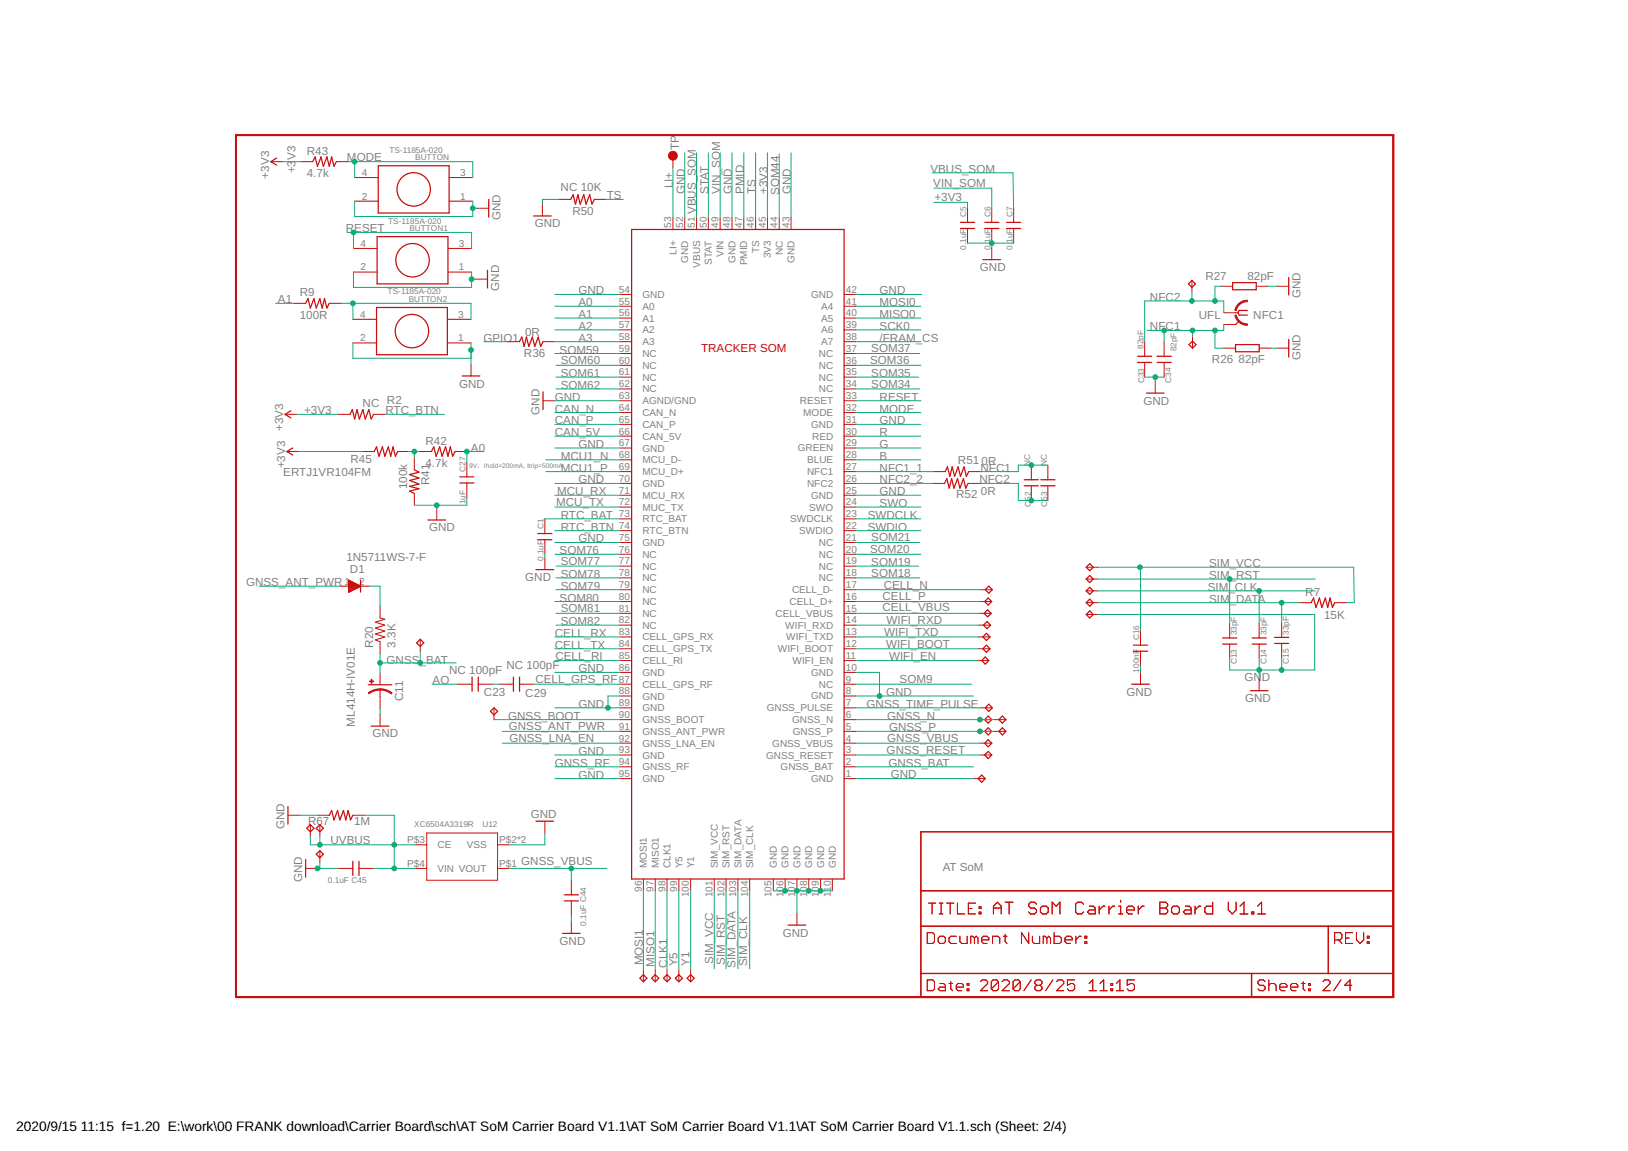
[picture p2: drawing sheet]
<svg xmlns="http://www.w3.org/2000/svg" width="420mm" height="297mm" viewBox="0 0 420 297" stroke-linecap="round" stroke-linejoin="round" font-family="sans-serif">
<path d="M60.9 34.9h298.7v222.4h-298.7z" fill="none" stroke="#c90d0c" stroke-width=".51"/>
<g fill="none" stroke="#c90d0c" stroke-width=".32">
<path d="M71.4 40.8l-1.5 .9 1.5 .9M80.7 41.7l.6-1.2 .6 2.4 .9-2.4 .7 2.4 .9-2.4 .6 2.4 .6-2.4 .6 2.4 .6-1.2M97.6 42.8h18.3v12.2h-18.3zM126.1 51.5v4.5M137.7 55.7h4.6M147.3 51.5l.6-1.3 .6 2.5 .6-2.5 .6 2.5 1-2.5 .6 2.5 .9-2.5 .6 2.5 .6-1.2M163 59.2h54.8v167.6h-54.8zM247.9 57.4h3.6M247.9 59h3.6M254.1 57.4h3.7M254.1 59h3.7M259.8 57.4h3.6"/>
<path d="M259.8 59h3.6M78.9 78.3l.6-1.2 .6 2.4 .9-2.4 .6 2.4 .9-2.4 .6 2.4 .7-2.4 .6 2.4 .6-1.2M97.2 79.4h18.3v12.1h-18.3zM97.3 61.1h18.3v12.2h-18.3zM125.8 69.7v4.6M253.7 67h4.5M306.7 73.3l.9-1 .9 1-.9 .9zM318.1 72.9h6.1v1.9h-6.1zM332.6 71.6v4.5M119.3 97h4.5M134 88.2l.7-1.2 .6 2.4 .6-2.4 .6 2.4 .9-2.4 .6 2.4 .9-2.4 .6 2.4 .6-1.2M293.6 93.5h3.6"/>
<path d="M293.6 91.9h3.6M298.6 93.5h3.7M298.6 91.9h3.7M306.9 88.9l.9-.9 .9 .9-.9 1zM318.9 88.9h6.1v1.9h-6.1zM319.8 82.8l-.9 1M321.9 80.1h-2.1l-.3 .6 .3 .6h2.1M332.6 87.6v4.5M75.1 106l-1.5 .9 1.5 .9M75.5 115.6l-1.5 .9 1.5 .9M90.3 106.9l.6-1.2 .6 2.4 .6-2.4 .7 2.4 .9-2.4 .6 2.4 .9-2.4 .6 2.4 .6-1.2M96.6 116.5l.6-1.2 .6 2.5 .9-2.5 .6 2.5 .9-2.5 .6 2.5 .6-2.5 .6 2.5 .7-1.3"/>
<path d="M111.3 116.5l.7-1.2 .6 2.5 .9-2.5 .6 2.5 .9-2.5 .6 2.5 .6-2.5 .6 2.5 .6-1.3M140.1 101.1v4.6M295.9 101.5h4.5M106.9 121.2l1.2 .7-2.4 .6 2.4 .9-2.4 .6 2.4 .9-2.4 .6 2.4 .6-2.4 .6 1.2 .6M110.4 134.2h4.6M118.7 123.1h3.6M118.7 124.7h3.6M138.8 137.7h3.6M138.8 139.3h3.6M243.8 124.8l.6-1.3 .6 2.5 .6-2.5 .6 2.5 .9-2.5 .6 2.5 .9-2.5 .6 2.5 .7-1.2M243.9 121.7l.6-1.2 .6 2.4 .6-2.4 .7 2.4 .9-2.4 .6 2.4 .9-2.4 .6 2.4 .6-1.2M264.3 125.4h3.7"/>
<path d="M264.3 123.8h3.7M268.6 125.4h3.7M268.6 123.8h3.7M90 149.8v3M90 149.8l3 1.5-3 1.5M90 152.8h.1M90 152.5h.6M90 152.2h1.2M90 151.9h1.7M90 151.7h2.3M90 151.4h2.8M90 151.1h2.8"/>
<path d="M90 150.9h2.2M90 150.6h1.7M90 150.3h1.1M90 150h.6M90 149.8h.1M93 149.8v3M138.3 147h4.6M254.3 152.2l.9-.9 .9 .9-.9 .9zM254.9 157.4l.9 .9-.9 .9-.9-.9zM255 154.3l.9 .9-.9 .9-.9-.9zM280.3 152.5l.9-.9 1 .9-1 .9zM280.3 155.5l.9-.9 1 .9-1 .9z"/>
<path d="M281.2 145.5l1 .9-1 .9-.9-.9zM281.2 148.5l1 .9-1 .9-.9-.9zM281.2 157.7l1 .9-1 .9-.9-.9zM338.4 155.5l.6-1.2 .6 2.5 .9-2.5 .6 2.5 1-2.5 .6 2.5 .6-2.5 .6 2.5 .6-1.3M95 176.7h6.1M107.5 165.9l1-.9 .9 .9-.9 .9zM121.8 174.7v3.7M123.4 174.7v3.7M132.5 174.7v3.7M134.1 174.7v3.7M254.3 169.5l.9 1-.9 .9-.9-.9zM254.6 163.4l.9 1-.9 .9-.9-.9z"/>
<path d="M254.6 166.5l.9 .9-.9 .9-.9-.9zM254.7 160.4l1 .9-1 .9-.9-.9zM292.1 176.6h4.5M292.5 166.5h3.7M292.5 168.1h3.7M315.5 166.2h3.7M315.5 164.6h3.7M322.7 178.2h4.6M323.2 166.2h3.6M323.2 164.6h3.6M329 166.1h3.6M329 164.5h3.6"/>
<path d="M95.8 187.4h4.6M126.6 183.6l.9-.9 .9 .9-.9 .9zM255 190.9l.9 .9-.9 .9-.9-.9zM255 187.8l.9 .9-.9 1-.9-1zM255 184.8l.9 .9-.9 .9-.9-.9zM255 193.9l.9 .9-.9 1-.9-1zM255.2 181.7l.9 1-.9 .9-.9-.9zM258.7 184.8l.9 .9-.9 .9-.9-.9zM258.7 187.8l.9 .9-.9 1-.9-1zM74.3 208.1v4.6M79.2 213.7l.9-.9 .9 .9-.9 1zM81.6 213.7l.9-.9 1 .9-1 1z"/>
<path d="M85 210.4l.6-1.2 .6 2.4 .9-2.4 .6 2.4 .9-2.4 .6 2.4 .7-2.4 .6 2.4 .6-1.2M138.3 211.9h4.6M237.7 214.7h121.9v42.6h-121.9zM253.4 200l.9 .9-.9 1-.9-1zM78.9 221.8v4.6M81.6 220.5l.9-1 1 1-1 .9zM91.1 222.3v3.6M92.6 222.3v3.6M145.6 232.5h3.7M145.6 230.9h3.7M203.4 238.7h4.6M237.7 239h121.9"/>
<path d="M237.7 229.9h121.9M342.8 239v12.2M145.2 240.9h4.5M166.1 251.5l.9 1-.9 .9-1-.9zM169.1 251.5l.9 1-.9 .9-.9-.9zM172.1 251.5l1 1-1 .9-.9-.9zM175.2 251.5l.9 1-.9 .9-.9-.9zM178.2 251.5l1 1-1 .9-.9-.9zM237.7 251.2h121.9M323 251.2v6.1"/>
<circle cx="106.8" cy="48.9" r="4.3"/>
<circle cx="106.5" cy="67.2" r="4.3"/>
<circle cx="106.3" cy="85.4" r="4.3"/>
</g>
<g fill="none" stroke="#c90d0c" stroke-width=".26">
<path d="M69.9 41.7h3M77.7 41.7h3M86.8 41.7h3.1M91.5 51.9h6.1M91.5 45.8h6.1M115.9 51.9h6.1M115.9 45.8h6.1M123.1 53.7h3M140 52.7v3M144.3 51.5h3M153.4 51.5h3M173.7 40.2v3"/>
<path d="M173.7 56.2v3M176.7 56.2v3M179.8 56.2v3M182.8 56.2v3M185.9 56.2v3M188.9 56.2v3M192 56.2v3M195 56.2v3M198.1 56.2v3M201.1 56.2v3M204.2 56.2v3M249.7 53.6v3.8"/>
<path d="M249.7 59v3.7M255.9 53.6v3.8M255.9 59v3.7M261.6 53.6v3.8M261.6 59v3.7M75.8 78.3h3.1M85 78.3h3M91.2 70.2h6.1M91.2 64.1h6.1M115.6 70.2h6.1M115.6 64.1h6.1M122.8 72h3"/>
<path d="M160 79h3M160 76h3M217.8 79h3.1M217.8 76h3.1M255.9 64v3M307.6 72.3v3.1M315.1 73.9h3M324.2 73.9h3.1M329.5 73.9h3.1M91.1 88.5h6.1M91.1 82.4h6.1M115.5 88.5h6.1"/>
<path d="M115.5 82.4h6.1M121.6 94v3M131 88.2h3M140.1 88.2h3.1M160 82.1h3M160 85.1h3M160 88.2h3M160 97.3h3M160 94.3h3M160 91.2h3M217.8 82.1h3.1M217.8 85.1h3.1"/>
<path d="M217.8 88.2h3.1M217.8 97.3h3.1M217.8 94.3h3.1M217.8 91.2h3.1M295.4 88.2v3.7M295.4 93.5v3.8M298.2 98.4v3.1M300.4 88.2v3.7M300.4 93.5v3.8M307.8 86.8v3.1M315.8 80.7h3.7M315.8 83.8h3.1"/>
<path d="M315.8 89.9h3.1M325 89.9h3M329.5 89.9h3.1M73.6 106.9h3M74 116.5h3.1M87.3 106.9h3M93.5 116.5h3.1M96.4 106.9h3.1M102.7 116.5h3M106.9 118.2v3M108.3 116.5h3M117.4 116.5h3.1"/>
<path d="M120.5 119.3v3.8M140.1 103.4h3.1M160 103.4h3M160 118.7h3M160 112.6h3M160 106.5h3M160 109.5h3M160 115.6h3M160 100.4h3M217.8 103.4h3.1M217.8 118.7h3.1M217.8 112.6h3.1"/>
<path d="M217.8 106.5h3.1M217.8 109.5h3.1M217.8 115.6h3.1M217.8 100.4h3.1M106.9 127.3v3.1M112.7 131.1v3.1M120.5 124.7v3.7M140.6 133.9v3.8M140.6 139.3v3.7M160 127.8h3M160 124.8h3M160 140h3"/>
<path d="M160 121.7h3M160 130.9h3M160 133.9h3M160 136.9h3M217.8 127.8h3.1M217.8 124.8h3.1M217.8 140h3.1M217.8 121.7h3.1M217.8 130.9h3.1M217.8 133.9h3.1M217.8 136.9h3.1M240.7 124.8h3.1"/>
<path d="M240.9 121.7h3M249.9 124.8h3M250 121.7h3M266.2 120v3.8M266.2 125.3v3.9M270.4 120v3.8M270.4 125.3v3.9M87.7 151.3h3.1M92.3 151.3h3M98.1 156.4v3.1l1.2 .3-2.4 .8 2.4 .7-2.4 .8 2.4 .8-2.4 .7 2.4 .8-2.4 .7 1.2 .5v3M140.6 144v3M160 155.2h3"/>
<path d="M160 152.2h3M160 158.3h3M160 149.1h3M160 146.1h3M160 143h3M217.8 155.2h3.1M217.8 152.2h3.1M217.8 158.3h3.1M217.8 149.1h3.1M217.8 146.1h3.1M217.8 143h3.1M252.8 158.3h3"/>
<path d="M252.9 155.2h3M253 152.2h3.1M280.3 155.5h3.1M280.3 146.4h3.1M280.3 149.4h3.1M280.3 152.5h3.1M280.3 158.6h3.1M335.3 155.5h3.1M344.5 155.5h3M98.1 173.7v3M98.1 177.9v4.9M108.5 165v3"/>
<path d="M118 176.6h3.9M123.4 176.6h3.8M128.7 176.6h3.8M134.1 176.6h3.8M160 176.6h3M160 164.4h3M160 167.4h3M160 170.5h3M160 179.6h3M160 173.5h3M160 161.3h3M217.8 176.6h3.1"/>
<path d="M217.8 164.4h3.1M217.8 167.4h3.1M217.8 170.5h3.1M217.8 179.6h3.1M217.8 173.5h3.1M217.8 161.3h3.1M252.1 170.5h3.1M252.5 164.4h3M252.5 167.4h3M252.6 161.3h3.1M294.3 162.7v3.8M294.3 168.1v3.7"/>
<path d="M294.3 173.5v3.1M317.4 160.9v3.7M317.4 166.2v3.8M325 160.9v3.7M325 166.2v3.8M325 175.2v3M330.8 160.7v3.8M330.8 166.1v3.8M98.1 184.3v3.1M127.5 182.7v3M160 182.7h3M160 194.8h3"/>
<path d="M160 188.7h3M160 197.9h3M160 185.7h3M160 191.8h3M217.8 182.7h3.1M217.8 194.8h3.1M217.8 188.7h3.1M217.8 197.9h3.1M217.8 185.7h3.1M217.8 191.8h3.1M252.9 194.8h3M252.9 188.7h3"/>
<path d="M252.9 185.7h3M252.9 191.8h3M253 182.7h3.1M256.6 188.7h3M256.6 185.7h3M74.3 210.4h3.1M80.1 212.8v3.1M81.9 210.4h3.1M82.5 212.8v3.1M82.5 219.5v3.1M91.1 210.4h3M107.1 218h3"/>
<path d="M110.1 215h18.3v12.2h-18.3zM128.4 218h3.1M140.6 211.9v3.1M160 200.9h3M217.8 200.9h3.1M251.2 200.9h3.1M78.9 224.1h3M87.3 224.1h3.8M92.6 224.1h3.8M107.1 224.1h3M128.4 224.1h3.1M147.4 227.2v3.7"/>
<path d="M147.4 232.5v3.8M147.4 237.8v3.1M166.1 226.8v3.1M169.1 226.8v3.1M172.1 226.8v3.1M175.2 226.8v3.1M178.2 226.8v3.1M184.3 226.8v3.1M187.4 226.8v3.1M190.4 226.8v3.1M193.5 226.8v3.1M199.6 226.8v3.1"/>
<path d="M202.6 226.8v3.1M205.7 226.8v3.1M205.7 235.7v3M208.7 226.8v3.1M211.8 226.8v3.1M214.8 226.8v3.1M239.6 233.1h1.9M240.6 233.1v2.8M242.4 233.1h1M242.4 235.9h1M242.9 233.1v2.8M244.3 233.1h1.9"/>
<path d="M245.2 233.1v2.8M247.1 233.1v2.8h1.9M249.9 234.5h.9M251.8 233.1h-1.9v2.8h1.9M252.7 235.4h.5v.5h-.5zM252.7 234h.5v.5h-.5zM166.1 250.3v3.1M169.1 250.3v3.1M172.1 250.3v3.1M175.2 250.3v3.1M178.2 250.3v3.1M239.3 240.7h1.4l.5 .5v1.8l-.5 .5h-1.4z"/>
<path d="M239.3 252.9h1.4l.5 .4v1.9l-.5 .5h-1.4zM242.1 242.1l.5-.5h.9l.5 .5v.9l-.5 .5h-.9l-.5-.5zM242.6 253.8h.9l.5 .5v1.4h-1.4l-.5-.5 .5-.5h1.4M244.9 253.8h1M245.4 253.3v1.9l.5 .5M246.8 254.7h1.9v-.4l-.5-.5h-.9l-.5 .5v.9l.5 .5h.9M246.8 241.6h-1.4l-.5 .5v.9l.5 .5h1.4M247.7 241.6v1.4l.5 .5h1.4v-1.9M249.6 255.2h.5v.5h-.5zM249.6 253.8h.5v.5h-.5zM251.5 242.1l-.5-.5h-.5v1.9M251.5 242.1v1.4"/>
<path d="M251.5 242.1l.4-.5 .5 .5v1.4M253 253.3l.5-.4h.9l.5 .4v.5l-1.9 1.9h1.9M253.3 242.5h1.9v-.4l-.5-.5h-.9l-.5 .5v.9l.5 .5h.9M256.2 243.5v-1.9h1.4l.4 .5v1.4M257.7 253.3v1.9l-.5 .5h-.9l-.5-.5M257.7 253.3l-.5-.4h-.9l-.5 .4v1.9M257.7 253.3l-1.9 1.9M258.6 253.3l.5-.4h.9l.5 .4v.5l-1.9 1.9h1.9M259 241.6h.9M259.4 241.2v1.8l.5 .5M263.3 253.3v1.9l-.5 .5h-.9l-.4-.5M263.3 253.3l-.5-.4h-.9l-.4 .4v1.9"/>
<path d="M263.3 253.3l-1.8 1.9M265.5 240.7v2.8l-1.9-2.8v2.8M266.1 252.9l-1.9 2.8M266.4 241.6v1.4l.5 .5h1.4v-1.9M267.5 254.3l-.4 .4v.5l.4 .5h1l.4-.5v-.5l-.4-.4M267.5 254.3l-.4-.5v-.5l.4-.4h1l.4 .4v.5l-.4 .5M267.5 254.3h1M270.2 242.1l-.5-.5h-.5v1.9M270.2 242.1v1.4M270.2 242.1l.5-.5 .4 .5v1.4M271.7 252.9l-1.8 2.8M272.1 240.7v2.8h1.4l.4-.5v-.9l-.4-.5h-1.4"/>
<path d="M272.7 253.3l.4-.4h1l.4 .4v.5l-1.8 1.9h1.8M274.8 242.5h1.9v-.4l-.4-.5h-1l-.5 .5v.9l.5 .5h1M277.3 252.9h-1.8v1.4l.9-.5h.5l.4 .5v.9l-.4 .5h-1l-.4-.5M277.7 241.6v1.9M279.1 241.6h-.5l-.9 .9M280 243h.5v.5h-.5zM280 241.6h.5v.5h-.5zM281.1 255.7h1.9M281.1 253.8l.9-.9v2.8M283.9 255.7h1.9M283.9 253.8l.9-.9v2.8M286.7 255.2h.5v.5h-.5z"/>
<path d="M286.7 253.8h.5v.5h-.5zM288.1 255.7h1.9M288.1 253.8l.9-.9v2.8M292.8 252.9h-1.9v1.4l.9-.5h.5l.5 .5v.9l-.5 .5h-.9l-.5-.5M326.5 253.3l-.4-.4h-1l-.4 .4v.5l.4 .5h1l.4 .4v.5l-.4 .5h-1l-.4-.5M327.4 254.3l.5-.5h.9l.5 .5v1.4M327.4 252.9v2.8M330.3 254.7h1.8v-.4l-.4-.5h-1l-.4 .5v.9l.4 .5h1M333.1 254.7h1.8v-.4l-.4-.5h-1l-.4 .5v.9l.4 .5h1M335.9 253.8h.9M336.3 253.3v1.9l.5 .5M337.7 255.2h.5v.5h-.5z"/>
<path d="M337.7 253.8h.5v.5h-.5zM341.4 253.3l.5-.4h.9l.5 .4v.5l-1.9 1.9h1.9M344.4 242.5h1.5l.4-.4v-.9l-.4-.5h-1.5v2.8M345.4 242.5l.9 1M346.1 252.9l-1.9 2.8M347.3 242.1h.9M348.9 254.3h-1.9l1.4-1.4v2.8M349.1 240.7h-1.8v2.8h1.8M350.1 240.7v1.8l.9 1 .9-1v-1.8M352.9 243h.4v.5h-.4zM352.9 241.6h.4v.5h-.4z"/>
</g>
<g fill="none" stroke="#c90d0c" stroke-width=".28">
<path d="M256.4 235.9v-2.1l1-1 1 1v2.1M256.4 234.3h2M259.4 232.8h2M260.4 232.8v3.1M267.5 233.3l-.5-.5h-1l-.5 .5v.5l.5 .5h1l.5 .5v.6l-.5 .5h-1l-.5-.5M268.5 234.3l.5-.5h1l.5 .5v1.1l-.5 .5h-1l-.5-.5zM271.5 235.9v-3.1l1.1 1 1-1v3.1M279.6 233.3l-.5-.5h-1l-.5 .5v2.1l.5 .5h1l.5-.5M281.1 233.8h1.1l.5 .5v1.6h-1.6l-.5-.5 .5-.6h1.6M283.7 233.8v2.1M285.2 233.8h-.5l-1 1M286.2 233.8v2.1"/>
<path d="M287.7 233.8h-.5l-1 1M288.7 235.9h1M288.7 233.8h.5v2.1M289.2 232.3v.5M290.7 234.8h2.1v-.5l-.6-.5h-.9l-.6 .5v1.1l.6 .5h.9M293.8 233.8v2.1M295.3 233.8h-.5l-1 1M299.3 234.3h1.5M299.3 232.8h1.5l.5 .5v.5l-.5 .5 .5 .5v.6l-.5 .5h-1.5zM302.4 234.3l.5-.5h1l.5 .5v1.1l-.5 .5h-1l-.5-.5zM305.9 233.8h1l.5 .5v1.6h-1.5l-.5-.5 .5-.6h1.5M308.4 233.8v2.1"/>
<path d="M309.9 233.8h-.5l-1 1M313 232.8v3.1h-1.6l-.5-.5v-1.1l.5-.5h1.6M317 232.8v2l1 1.1 1-1.1v-2M320 235.9h2.1M320 233.8l1.1-1v3.1M323.1 235.4h.5v.5h-.5zM324.6 235.9h2M324.6 233.8l1-1v3.1"/>
</g>
<g fill="#c90d0c" stroke="#c90d0c" stroke-width=".26">
<path d="M319.5 78.5l1.2-.8 1.2-.2v.4a2.88 2.88 0 0 0-2.8 2.2h-.4v-.3z" fill-rule="evenodd"/>
<path d="M318.7 81.4l.4-.1a2.89 2.89 0 0 0 2.8 2.3v.3a3.2 3.2 0 0 1-3.2-2.5z" fill-rule="evenodd"/>
<path d="M98.1 177.8l1.9 .3 1.2 .7-.2 .3-1.7-.9-1.2-.1z" fill-rule="evenodd"/>
<path d="M95 178.8l1.2-.7 1.9-.3v.3l-1.8 .3-1.1 .6z" fill-rule="evenodd"/>
<path d="M172.8 39.5a1.14 1.14 0 0 1 1.8 0 1.14 1.14 0 0 1-.6 1.8 1.14 1.14 0 0 1-1.5-1.1h1.2h-1.2z" fill-rule="evenodd"/>
</g>
<g fill="#c90d0c" stroke="#c90d0c" stroke-width=".26">
<path d="M95.4 175.7h1v.2h-1z"/>
<path d="M95.8 175.3h.2v1.1h-.2z"/>
</g>
<g fill="none" stroke="#0dab76" stroke-width=".26">
<path d="M176.7 39.4v16.8M179.8 39.4v16.8M182.8 39.4v16.8M185.9 39.4v16.8M188.9 39.4v16.8M192 39.4v16.8M195 39.4v16.8M198.1 39.4v16.8M201.1 39.7v16.5M204.2 39.4v16.8M72.9 41.7h4.8M89.6 60h32.1v4.1"/>
<path d="M89.9 41.7h32.1v4.1M91.2 60v4.1M91.5 41.7v4.1M91.5 51.9v4h30.5v-4M122 53.7h1.1M144.3 51.5h-4.3v1.2M156.4 51.5h4.5M173.7 43.2v13M240.6 44.6h20.8l.2 9M241 48.6h14.9v5M241 52.2h8.7v1.4M71.1 78.3h4.7"/>
<path d="M88 78.3h33.6v4.1M91.1 78.3v4.1M91.2 70.2v4h30.5v-4M121.7 72h1.1M143.2 76h16.8M143.2 79h16.8M220.9 76h16.9M220.9 79h16.8M249.7 62.7h11.9M255.9 62.7v1.3M307.6 75.4v2.3M315.1 73.9h-1.5v3.8"/>
<path d="M327.3 73.9h2.2M91.1 88.5v4h30.5M121.6 88.5v5.5M124.9 88.2h6.1M143.2 82.1h16.8M143.2 88.2h16.8M143.2 85.1h16.8M143.2 91.2h16.8M143.5 97.3h16.5M143.5 94.3h16.5M220.9 97.3h16.2M220.9 82.1h16.8"/>
<path d="M220.9 88.2h16.8M220.9 85.1h16.8M220.9 91.2h16.5M220.9 94.3h16.8M295.4 97.3h5M298.2 97.3v1.1M300.4 85.3v2.9M307.8 85.3v1.5M313.6 85.3v4.6h2.2M315.8 80.7v-3h-20.4v10.5M315.8 83.8v1.5h-19.8M328 89.9h1.5"/>
<path d="M76.6 106.9h10.7M77.1 116.5h16.4M99.5 106.9h15.2M105.2 116.5h3.1M106.9 116.5v1.7M124.9 116.5h-4.4v2.8M140.9 118.7h19.1M143.2 109.5h16.8M143.2 115.6h16.8M143.2 103.4h16.8M143.2 106.5h16.8M143.2 112.6h16.8"/>
<path d="M143.5 100.4h16.5M220.9 109.5h16.8M220.9 115.6h16.8M220.9 103.4h16.8M220.9 106.5h16.8M220.9 112.6h16.8M220.9 118.7h16.8M220.9 100.4h16.5M112.7 130.4v.7M120.5 128.4v2h-13.6M140.6 133.9h19.4M140.9 121.7h19.1"/>
<path d="M143.2 127.8h16.8M143.2 124.8h16.8M143.2 140h16.8M143.2 130.9h16.8M143.2 136.9h16.8M220.9 127.8h16.8M220.9 124.8h19.8M220.9 140h16.5M220.9 130.9h16.8M220.9 133.9h16.8M220.9 136.9h16.8M220.9 121.7h20"/>
<path d="M252.9 124.8h9.9v4.4h7.6M270.4 120h-7.6v1.7h-9.8M66.8 151.3h20.9M95.3 151.3h2.8v5.1M140.6 143v1M143.2 155.2h16.8M143.2 143h16.8M143.5 158.3h16.5M143.5 152.2h16.5M143.5 146.1h16.5M143.5 149.1h16.5M220.9 158.3h31.9"/>
<path d="M220.9 155.2h32M220.9 152.2h32.1M220.9 143h16.8M220.9 146.1h16.2M220.9 149.1h16.5M283.4 158.6h55.9v14.3h-21.9v-2.9M283.4 146.4h66l.1 9.1h-2M283.4 155.5h51.9M283.4 149.4h56M283.4 152.5h56M294.3 146.4v16.3M317.4 149.4v11.5"/>
<path d="M325 152.5v8.4M330.8 155.5v5.2M98.1 168.6v5.1M98.1 171.1h19.7M108.5 168v3.1M111.5 176.6h6.5M127.2 176.6h1.5M137.9 176.6h22.1M143.2 173.5h16.8M143.2 164.4h16.8M143.2 167.4h16.8M143.2 170.5h16.8"/>
<path d="M143.5 161.3h16.5M160 179.6h-3.1v3.1M220.9 173.5h6.1v6.1M220.9 179.6h30.3M220.9 164.4h31.6M220.9 167.4h31.6M220.9 170.5h31.2M220.9 161.3h31.7M220.9 176.6h29.9M294.3 171.8v1.7M325 170v5.2M330.8 169.9v3"/>
<path d="M98.1 182.8v1.5M127.5 185.7h32.5M129.6 191.8h30.4M129.6 188.7h30.4M143.2 182.7h16.8M143.2 194.8h16.8M143.2 197.9h16.8M220.9 182.7h32.1M220.9 194.8h32M220.9 197.9h30.3M220.9 185.7h35.7M220.9 191.8h32"/>
<path d="M220.9 188.7h35.7M77.4 210.4h4.5M80.1 215.9v2.1h27M82.5 215.9v2.1M94.1 210.4h7.6v13.7M140.6 215v3h-9.1M143.2 200.9h16.8M220.9 200.9h30.3M81.9 224.1h5.4M82.5 222.6v1.5M96.4 224.1h10.7M131.5 224.1h25.1"/>
<path d="M147.4 224.1v3.1M147.4 236.3v1.5M166.1 229.9v20.4M169.1 229.9v20.4M172.1 229.9v20.4M175.2 229.9v20.4M178.2 229.9v20.4M184.3 229.9v20.1M187.4 229.9v20.1M190.4 229.9v20.1M193.5 229.9v20.1M199.6 229.9h15.2"/>
<path d="M205.7 229.9v5.8"/>
</g>
<g fill="#0dab76" stroke="#0dab76" stroke-width=".26">
<circle cx="325" cy="172.9" r=".61"/>
<circle cx="330.8" cy="172.9" r=".61"/>
<circle cx="156.9" cy="182.7" r=".61"/>
<circle cx="227" cy="179.6" r=".61"/>
<circle cx="112.7" cy="130.4" r=".61"/>
<circle cx="122" cy="53.7" r=".61"/>
<circle cx="121.7" cy="72" r=".61"/>
<circle cx="121.6" cy="90.3" r=".61"/>
<circle cx="298.2" cy="97.3" r=".61"/>
<circle cx="81.9" cy="224.1" r=".61"/>
<circle cx="255.9" cy="62.7" r=".61"/>
<circle cx="202.6" cy="229.9" r=".61"/>
<circle cx="205.7" cy="229.9" r=".61"/>
<circle cx="208.7" cy="229.9" r=".61"/>
<circle cx="211.8" cy="229.9" r=".61"/>
<circle cx="120.5" cy="116.5" r=".61"/>
<circle cx="98.1" cy="171.1" r=".61"/>
<circle cx="108.5" cy="171.1" r=".61"/>
<circle cx="91.2" cy="60" r=".61"/>
<circle cx="91.5" cy="41.7" r=".61"/>
<circle cx="313.6" cy="85.3" r=".61"/>
<circle cx="300.4" cy="85.3" r=".61"/>
<circle cx="307.8" cy="85.3" r=".61"/>
<circle cx="266.2" cy="120" r=".61"/>
<circle cx="313.6" cy="77.7" r=".61"/>
<circle cx="307.6" cy="77.7" r=".61"/>
<circle cx="266.2" cy="129.2" r=".61"/>
<circle cx="294.2" cy="146.4" r=".61"/>
<circle cx="317.4" cy="149.4" r=".61"/>
<circle cx="330.8" cy="155.5" r=".61"/>
<circle cx="325" cy="152.5" r=".61"/>
<circle cx="147.4" cy="224.1" r=".61"/>
<circle cx="252.9" cy="188.7" r=".61"/>
<circle cx="252.9" cy="185.7" r=".61"/>
<circle cx="106.9" cy="116.5" r=".61"/>
<circle cx="91.1" cy="78.3" r=".61"/>
<circle cx="101.7" cy="224.1" r=".61"/>
<circle cx="101.7" cy="218" r=".61"/>
<circle cx="82.5" cy="218" r=".61"/>
</g>
<g font-size="3.5">
<text x="4.2" y="291.8">2020/9/15</text>
<text x="20.9" y="291.8">11:15 f=1.20 E:\work\00 FRANK download\Carrier Board\sch\AT SoM Carrier Board V1.1\AT SoM Carrier Board V1.1\AT SoM Carrier Board V1.1.sch (Sheet: 2/4)</text>
</g>
<g font-size="3" fill="#808080">
<text x="76.3" y="41.3" transform="rotate(-90 76.3 41.3)">V3</text>
<text x="79.2" y="39.9">R43</text>
<text x="89.6" y="41.6">MODE</text>
<text x="175.2" y="38.7" transform="rotate(-90 175.2 38.7)">TP</text>
<text x="69.4" y="46.1" transform="rotate(-90 69.4 46.1)">+3V3</text>
<text x="76.3" y="44.8" transform="rotate(-90 76.3 44.8)">+3</text>
<text x="79.2" y="45.7">4.7k</text>
<text x="240.1" y="44.6">VBUS_SOM</text>
<text x="144.7" y="49.2">NC 10K</text>
<text x="156.6" y="51.5">TS</text>
<text x="173.7" y="48.6" transform="rotate(-90 173.7 48.6)">LI+</text>
<text x="176.7" y="50.1" transform="rotate(-90 176.7 50.1)">GND</text>
<text x="182.8" y="50.1" transform="rotate(-90 182.8 50.1)">STAT</text>
<text x="185.9" y="50.1" transform="rotate(-90 185.9 50.1)">VIN_SOM</text>
<text x="188.9" y="50.1" transform="rotate(-90 188.9 50.1)">GND</text>
<text x="192" y="50.1" transform="rotate(-90 192 50.1)">PMID</text>
<text x="195" y="50.1" transform="rotate(-90 195 50.1)">TS</text>
<text x="198" y="50.1" transform="rotate(-90 198 50.1)">+3V3</text>
<text x="201.1" y="50.4" transform="rotate(-90 201.1 50.4)">SOM44</text>
<text x="204.1" y="50.1" transform="rotate(-90 204.1 50.1)">GND</text>
<text x="240.9" y="48.3">VIN_SOM</text>
<text x="241.2" y="51.9">+3V3</text>
<text x="89.2" y="59.8">RESET</text>
<text x="129.2" y="56.8" transform="rotate(-90 129.2 56.8)">GND</text>
<text x="138" y="58.6">GND</text>
<text x="147.7" y="55.6">R50</text>
<text x="179.6" y="55.3" transform="rotate(-90 179.6 55.3)">VBUS_SOM</text>
<text x="252.9" y="70.1">GND</text>
<text x="77.4" y="76.5">R9</text>
<text x="128.9" y="75.1" transform="rotate(-90 128.9 75.1)">GND</text>
<text x="149.3" y="76">GND</text>
<text x="227" y="76">GND</text>
<text x="296.8" y="77.7">NFC2</text>
<text x="311.1" y="72.2">R27</text>
<text x="321.9" y="72.2">82pF</text>
<text x="335.6" y="76.9" transform="rotate(-90 335.6 76.9)">GND</text>
<text x="71.7" y="78.1">A1</text>
<text x="77.4" y="82.2">100R</text>
<text x="149.3" y="82.1">A1</text>
<text x="149.3" y="79">A0</text>
<text x="227" y="82.1">MISO0</text>
<text x="227" y="79">MOSI0</text>
<text x="309.4" y="82.2">UFL</text>
<text x="323.5" y="82.2">NFC1</text>
<text x="124.8" y="88.2">GPIO1</text>
<text x="135.5" y="86.7">0R</text>
<text x="149.3" y="88.2">A3</text>
<text x="149.3" y="85.1">A2</text>
<text x="227" y="85.1">SCK0</text>
<text x="227" y="88.2">/FRAM_CS</text>
<text x="296.8" y="85.3">NF</text>
<text x="300.8" y="85.3">C1</text>
<text x="135.2" y="92.1">R36</text>
<text x="144.4" y="91.2">SOM59</text>
<text x="144.7" y="94">SOM60</text>
<text x="224.6" y="94">SOM36</text>
<text x="224.9" y="90.9">SOM37</text>
<text x="312.8" y="93.7">R26</text>
<text x="319.6" y="93.7">82pF</text>
<text x="335.6" y="92.9" transform="rotate(-90 335.6 92.9)">GND</text>
<text x="118.5" y="100.1">GND</text>
<text x="144.7" y="97.3">SOM61</text>
<text x="144.7" y="100.4">SOM62</text>
<text x="224.9" y="97.3">SOM35</text>
<text x="224.9" y="100.1">SOM34</text>
<text x="78.5" y="106.8">+3V3</text>
<text x="93.6" y="105.1">NC</text>
<text x="99.5" y="106.9">RTC_BTN</text>
<text x="99.9" y="104.2">R2</text>
<text x="139.2" y="107.1" transform="rotate(-90 139.2 107.1)">GND</text>
<text x="143.2" y="103.4">GND</text>
<text x="143.2" y="106.5">CAN_N</text>
<text x="227" y="103.4">RESET</text>
<text x="227" y="106.5">MODE</text>
<text x="295.1" y="104.5">GND</text>
<text x="73.1" y="111.3" transform="rotate(-90 73.1 111.3)">+3V3</text>
<text x="143.2" y="109.5">CAN_P</text>
<text x="143.2" y="112.6">CAN_5V</text>
<text x="227" y="109.5">GND</text>
<text x="227" y="112.6">R</text>
<text x="90.5" y="119.6">R45</text>
<text x="109.8" y="114.7">R42</text>
<text x="121.6" y="116.7">A0</text>
<text x="144.7" y="118.7">MCU1_N</text>
<text x="149.3" y="115.6">GND</text>
<text x="227" y="115.6">G</text>
<text x="227" y="118.7">B</text>
<text x="247.2" y="119.9">R51</text>
<text x="73.1" y="122.8">ERTJ1VR104FM</text>
<text x="73.6" y="120.9" transform="rotate(-90 73.6 120.9)">+3V3</text>
<text x="109.8" y="120.5">4.7k</text>
<text x="110.9" y="125.3" transform="rotate(-90 110.9 125.3)">R41</text>
<text x="144.7" y="121.7">MCU1_P</text>
<text x="149.3" y="124.8">GND</text>
<text x="227" y="121.7">NFC1_1</text>
<text x="227" y="124.8">NFC2_2</text>
<text x="252.8" y="124.8">NFC2</text>
<text x="253.1" y="121.9">NFC1</text>
<text x="253.3" y="120">0R</text>
<text x="105.1" y="126.2" transform="rotate(-90 105.1 126.2)">100k</text>
<text x="143.5" y="130.7">MCU_TX</text>
<text x="143.8" y="127.7">MCU_RX</text>
<text x="227" y="127.8">GND</text>
<text x="227" y="130.9">SWO</text>
<text x="246.8" y="128.5">R52</text>
<text x="253.2" y="127.7">0R</text>
<text x="110.7" y="137.1">GND</text>
<text x="144.7" y="133.9">RTC_BAT</text>
<text x="144.7" y="136.9">RTC_BTN</text>
<text x="224" y="133.9">SWDCLK</text>
<text x="224" y="136.9">SWDIO</text>
<text x="144.4" y="143">SOM76</text>
<text x="149.3" y="140">GND</text>
<text x="224.6" y="142.7">SOM20</text>
<text x="224.9" y="139.7">SOM21</text>
<text x="89.4" y="144.9">1N5711WS-7-F</text>
<text x="90.3" y="147.8">D1</text>
<text x="144.7" y="145.8">SOM77</text>
<text x="144.7" y="149.1">SOM78</text>
<text x="224.9" y="146.1">SOM19</text>
<text x="224.9" y="148.8">SOM18</text>
<text x="312" y="146.4">SIM_VCC</text>
<text x="312" y="149.4">SIM</text>
<text x="317.4" y="149.4">_RST</text>
<text x="63.5" y="151.1">GNSS_ANT_PWR</text>
<text x="135.6" y="150">GND</text>
<text x="144.4" y="155.2">SOM80</text>
<text x="144.7" y="152.2">SOM79</text>
<text x="227.8" y="154.8">CELL_P</text>
<text x="228.1" y="151.9">CELL_N</text>
<text x="311.7" y="152.5">SIM_CLK</text>
<text x="312" y="155.5">SIM</text>
<text x="317.4" y="155.5">_DATA</text>
<text x="336.9" y="153.7">R7</text>
<text x="144.7" y="158">SOM81</text>
<text x="144.7" y="161.3">SOM82</text>
<text x="227.8" y="157.7">CELL_VBUS</text>
<text x="228.8" y="161">WIFI_RXD</text>
<text x="341.7" y="159.6">15K</text>
<text x="96.3" y="167.1" transform="rotate(-90 96.3 167.1)">R20</text>
<text x="102" y="167.1" transform="rotate(-90 102 167.1)">3.3K</text>
<text x="143.2" y="164.4">CELL_RX</text>
<text x="143.2" y="167.4">CELL_TX</text>
<text x="228.2" y="164.2">WIFI_TXD</text>
<text x="228.7" y="167.3">WIFI_BOOT</text>
<text x="99.8" y="171.2">GNSS_BAT</text>
<text x="115.9" y="173.8">NC 100pF</text>
<text x="130.7" y="172.8">NC 100pF</text>
<text x="143.3" y="170.3">CELL_RI</text>
<text x="149.3" y="173.5">GND</text>
<text x="229.4" y="170.3">WIFI_EN</text>
<text x="111.6" y="176.6">AO</text>
<text x="124.9" y="179.6">C23</text>
<text x="135.6" y="179.8">C29</text>
<text x="138.2" y="176.3">CELL_GPS_RF</text>
<text x="228.7" y="179.6">GND</text>
<text x="232.2" y="176.3">SOM9</text>
<text x="290.7" y="179.6">GND</text>
<text x="321.2" y="175.6">GN</text>
<text x="325.7" y="175.6">D</text>
<text x="104" y="180.9" transform="rotate(-90 104 180.9)">C11</text>
<text x="131.2" y="185.7">GNSS_BOOT</text>
<text x="149.3" y="182.7">GND</text>
<text x="223.6" y="182.7">GNSS_TIME_PULSE</text>
<text x="229" y="185.9">GNSS_N</text>
<text x="321.3" y="181.3">GND</text>
<text x="91.5" y="187.5" transform="rotate(-90 91.5 187.5)">ML414H-IV01E</text>
<text x="96.1" y="190.3">GND</text>
<text x="131.3" y="188.4">GNSS_ANT_PWR</text>
<text x="131.5" y="191.5">GNSS_LNA_EN</text>
<text x="229" y="191.5">GNSS_VBUS</text>
<text x="229.4" y="188.6">GNSS_P</text>
<text x="143.2" y="197.9">GNSS_RF</text>
<text x="149.3" y="194.8">GND</text>
<text x="228.8" y="194.7">GNSS_RESET</text>
<text x="229.3" y="197.9">GNSS_BAT</text>
<text x="149.3" y="200.9">GND</text>
<text x="229.9" y="200.8">GND</text>
<text x="73.4" y="214" transform="rotate(-90 73.4 214)">GND</text>
<text x="79.5" y="212.9">R6</text>
<text x="83.3" y="212.9">7</text>
<text x="91.4" y="213">1M</text>
<text x="137" y="211">GND</text>
<text x="85.3" y="217.7">UVBUS</text>
<text x="78" y="227.7" transform="rotate(-90 78 227.7)">GND</text>
<text x="134.5" y="223.3">GNSS_VBUS</text>
<text x="243.3" y="224.7">AT SoM</text>
<text x="144.4" y="243.9">GND</text>
<text x="202" y="241.8">GND</text>
<text x="165.9" y="249.1" transform="rotate(-90 165.9 249.1)">MOSI1</text>
<text x="168.9" y="249.6" transform="rotate(-90 168.9 249.6)">MISO1</text>
<text x="172.1" y="249.8" transform="rotate(-90 172.1 249.8)">CLK1</text>
<text x="174.9" y="249.4" transform="rotate(-90 174.9 249.4)">Y5</text>
<text x="177.9" y="249.2" transform="rotate(-90 177.9 249.2)">Y1</text>
<text x="184" y="248.8" transform="rotate(-90 184 248.8)">SIM_VCC</text>
<text x="187.1" y="249.1" transform="rotate(-90 187.1 249.1)">SIM_RST</text>
<text x="189.8" y="249.7" transform="rotate(-90 189.8 249.7)">SIM_DATA</text>
<text x="192.9" y="249.4" transform="rotate(-90 192.9 249.4)">SIM_CLK</text>
</g>
<text font-size="3" fill="#c90d0c" x="180.9" y="90.8">TRACKER SOM</text>
<g font-size="2.6" fill="#808080">
<text x="93.4" y="45.4">4</text>
<text x="118.7" y="45.4">3</text>
<text x="93.4" y="51.5">2</text>
<text x="118.7" y="51.5">1</text>
<text x="173.2" y="58.8" transform="rotate(-90 173.2 58.8)">53</text>
<text x="176.3" y="58.8" transform="rotate(-90 176.3 58.8)">52</text>
<text x="179.3" y="58.8" transform="rotate(-90 179.3 58.8)">51</text>
<text x="182.4" y="58.8" transform="rotate(-90 182.4 58.8)">50</text>
<text x="185.4" y="58.8" transform="rotate(-90 185.4 58.8)">49</text>
<text x="188.5" y="58.8" transform="rotate(-90 188.5 58.8)">48</text>
<text x="191.5" y="58.8" transform="rotate(-90 191.5 58.8)">47</text>
<text x="194.6" y="58.8" transform="rotate(-90 194.6 58.8)">46</text>
<text x="197.6" y="58.8" transform="rotate(-90 197.6 58.8)">45</text>
<text x="200.7" y="58.8" transform="rotate(-90 200.7 58.8)">44</text>
<text x="203.7" y="58.8" transform="rotate(-90 203.7 58.8)">43</text>
<text x="93.1" y="63.7">4</text>
<text x="118.4" y="63.7">3</text>
<text x="174.6" y="65.7" transform="rotate(-90 174.6 65.7)">LI+</text>
<text x="195.9" y="65.4" transform="rotate(-90 195.9 65.4)">TS</text>
<text x="202" y="65.8" transform="rotate(-90 202 65.8)">NC</text>
<text x="93.1" y="69.8">2</text>
<text x="118.4" y="69.8">1</text>
<text x="177.6" y="67.8" transform="rotate(-90 177.6 67.8)">GND</text>
<text x="180.7" y="69" transform="rotate(-90 180.7 69)">VBUS</text>
<text x="183.7" y="68.3" transform="rotate(-90 183.7 68.3)">STAT</text>
<text x="186.8" y="66.3" transform="rotate(-90 186.8 66.3)">VIN</text>
<text x="189.8" y="67.8" transform="rotate(-90 189.8 67.8)">GND</text>
<text x="192.9" y="68.5" transform="rotate(-90 192.9 68.5)">PMID</text>
<text x="199" y="66.6" transform="rotate(-90 199 66.6)">3V3</text>
<text x="205" y="67.8" transform="rotate(-90 205 67.8)">GND</text>
<text x="159.7" y="75.6">54</text>
<text x="165.8" y="76.9">GND</text>
<text x="209.3" y="76.9">GND</text>
<text x="218.3" y="75.6">42</text>
<text x="92.9" y="82">4</text>
<text x="118.3" y="82">3</text>
<text x="159.7" y="78.6">55</text>
<text x="159.7" y="81.7">56</text>
<text x="165.8" y="80">A0</text>
<text x="165.8" y="83">A1</text>
<text x="211.9" y="79.9">A4</text>
<text x="211.9" y="83">A5</text>
<text x="218.3" y="78.6">41</text>
<text x="218.3" y="81.7">40</text>
<text x="92.9" y="88.1">2</text>
<text x="118.3" y="88.1">1</text>
<text x="159.7" y="84.7">57</text>
<text x="159.7" y="87.8">58</text>
<text x="165.8" y="86.1">A2</text>
<text x="165.8" y="89.1">A3</text>
<text x="211.9" y="86">A6</text>
<text x="211.9" y="89.1">A7</text>
<text x="218.3" y="84.7">39</text>
<text x="218.3" y="87.8">38</text>
<text x="159.7" y="90.8">59</text>
<text x="159.7" y="93.9">60</text>
<text x="165.8" y="92.1">NC</text>
<text x="165.8" y="95.2">NC</text>
<text x="211.3" y="95.2">NC</text>
<text x="211.3" y="92.1">NC</text>
<text x="218.3" y="93.9">36</text>
<text x="218.3" y="90.8">37</text>
<text x="159.7" y="96.9">61</text>
<text x="159.7" y="99.9">62</text>
<text x="165.8" y="98.2">NC</text>
<text x="165.8" y="101.3">NC</text>
<text x="211.3" y="101.3">NC</text>
<text x="211.3" y="98.2">NC</text>
<text x="218.3" y="99.9">34</text>
<text x="218.3" y="96.9">35</text>
<text x="159.7" y="103">63</text>
<text x="159.7" y="106">64</text>
<text x="165.8" y="104.3">AGND/GND</text>
<text x="165.8" y="107.4">CAN_N</text>
<text x="206.4" y="104.3">RESET</text>
<text x="207.3" y="107.4">MODE</text>
<text x="218.3" y="106">32</text>
<text x="218.3" y="103">33</text>
<text x="159.7" y="112.1">66</text>
<text x="159.7" y="109.1">65</text>
<text x="165.8" y="113.5">CAN_5V</text>
<text x="165.8" y="110.4">CAN_P</text>
<text x="209.3" y="110.4">GND</text>
<text x="209.6" y="113.5">RED</text>
<text x="218.3" y="109.1">31</text>
<text x="218.3" y="112.1">30</text>
<text x="159.7" y="115.2">67</text>
<text x="159.7" y="118.2">68</text>
<text x="165.8" y="116.5">GND</text>
<text x="165.8" y="119.6">MCU_D-</text>
<text x="205.9" y="116.5">GREEN</text>
<text x="208.3" y="119.6">BLUE</text>
<text x="218.3" y="118.2">28</text>
<text x="218.3" y="115.2">29</text>
<text x="159.7" y="124.3">70</text>
<text x="159.7" y="121.3">69</text>
<text x="165.8" y="125.7">GND</text>
<text x="165.8" y="122.6">MCU_D+</text>
<text x="208.3" y="122.6">NFC1</text>
<text x="208.3" y="125.7">NFC2</text>
<text x="218.3" y="121.3">27</text>
<text x="218.3" y="124.3">26</text>
<text x="159.7" y="127.4">71</text>
<text x="159.7" y="130.4">72</text>
<text x="165.8" y="128.7">MCU_RX</text>
<text x="165.8" y="131.8">MUC_TX</text>
<text x="208.8" y="131.8">SWO</text>
<text x="209.3" y="128.7">GND</text>
<text x="218.3" y="127.4">25</text>
<text x="218.3" y="130.4">24</text>
<text x="159.7" y="133.5">73</text>
<text x="159.7" y="136.5">74</text>
<text x="165.8" y="134.8">RTC_BAT</text>
<text x="165.8" y="137.9">RTC_BTN</text>
<text x="204" y="134.8">SWDCLK</text>
<text x="206.2" y="137.9">SWDIO</text>
<text x="218.3" y="133.5">23</text>
<text x="218.3" y="136.5">22</text>
<text x="159.7" y="139.6">75</text>
<text x="159.7" y="142.6">76</text>
<text x="165.8" y="140.9">GND</text>
<text x="165.8" y="144">NC</text>
<text x="211.3" y="143.9">NC</text>
<text x="211.3" y="140.9">NC</text>
<text x="218.3" y="142.6">20</text>
<text x="218.3" y="139.6">21</text>
<text x="159.7" y="145.7">77</text>
<text x="159.7" y="148.7">78</text>
<text x="165.8" y="147">NC</text>
<text x="211.3" y="147">NC</text>
<text x="218.3" y="148.7">18</text>
<text x="218.3" y="145.7">19</text>
<text x="88.9" y="150.8">1</text>
<text x="92.7" y="150.8">2</text>
<text x="159.7" y="151.8">79</text>
<text x="159.7" y="154.8">80</text>
<text x="165.8" y="150">NC</text>
<text x="165.8" y="153.1">NC</text>
<text x="204.4" y="153.1">CELL_D-</text>
<text x="211.3" y="150">NC</text>
<text x="218.3" y="154.8">16</text>
<text x="218.3" y="151.8">17</text>
<text x="159.7" y="157.9">81</text>
<text x="159.7" y="160.9">82</text>
<text x="165.8" y="156.1">NC</text>
<text x="165.8" y="159.2">NC</text>
<text x="200.2" y="159.2">CELL_VBUS</text>
<text x="203.8" y="156.1">CELL_D+</text>
<text x="218.3" y="157.9">15</text>
<text x="218.3" y="160.9">14</text>
<text x="159.7" y="163.9">83</text>
<text x="159.7" y="167">84</text>
<text x="165.8" y="165.3">CELL_GPS_RX</text>
<text x="165.8" y="162.2">NC</text>
<text x="202.7" y="162.2">WIFI_RXD</text>
<text x="202.9" y="165.3">WIFI_TXD</text>
<text x="218.3" y="167">12</text>
<text x="218.3" y="163.9">13</text>
<text x="159.7" y="170">85</text>
<text x="159.7" y="173.1">86</text>
<text x="165.8" y="168.3">CELL_GPS_TX</text>
<text x="165.8" y="171.4">CELL_RI</text>
<text x="200.7" y="168.3">WIFI_BOOT</text>
<text x="204.5" y="171.4">WIFI_EN</text>
<text x="218.3" y="173.1">10</text>
<text x="218.3" y="170">11</text>
<text x="159.7" y="176.1">87</text>
<text x="159.7" y="179.2">88</text>
<text x="165.8" y="177.5">CELL_GPS_RF</text>
<text x="165.8" y="174.4">GND</text>
<text x="209.3" y="174.4">GND</text>
<text x="211.3" y="177.5">NC</text>
<text x="218.3" y="179.2">8</text>
<text x="218.3" y="176.1">9</text>
<text x="159.7" y="182.2">89</text>
<text x="159.7" y="185.3">90</text>
<text x="165.8" y="180.5">GND</text>
<text x="165.8" y="183.6">GND</text>
<text x="197.9" y="183.6">GNSS_PULSE</text>
<text x="209.3" y="180.5">GND</text>
<text x="218.3" y="185.3">6</text>
<text x="218.3" y="182.2">7</text>
<text x="159.7" y="188.3">91</text>
<text x="159.7" y="191.4">92</text>
<text x="165.8" y="189.7">GNSS_ANT_PWR</text>
<text x="165.8" y="186.6">GNSS_BOOT</text>
<text x="204.4" y="186.6">GNSS_N</text>
<text x="204.6" y="189.7">GNSS_P</text>
<text x="218.3" y="188.3">5</text>
<text x="218.3" y="191.4">4</text>
<text x="159.7" y="194.4">93</text>
<text x="159.7" y="197.5">94</text>
<text x="165.8" y="195.8">GND</text>
<text x="165.8" y="192.7">GNSS_LNA_EN</text>
<text x="197.7" y="195.8">GNSS_RESET</text>
<text x="199.3" y="192.7">GNSS_VBUS</text>
<text x="218.3" y="197.5">2</text>
<text x="218.3" y="194.4">3</text>
<text x="159.7" y="200.5">95</text>
<text x="165.8" y="201.9">GND</text>
<text x="165.8" y="198.8">GNSS_RF</text>
<text x="201.5" y="198.8">GNSS_BAT</text>
<text x="209.3" y="201.8">GND</text>
<text x="218.3" y="200.5">1</text>
<text x="105.1" y="217.6">P$3</text>
<text x="112.9" y="218.9">CE</text>
<text x="120.5" y="218.9">VSS</text>
<text x="128.8" y="217.6">P$2*2</text>
<text x="105.1" y="223.7">P$4</text>
<text x="112.9" y="225">VIN VOUT</text>
<text x="128.8" y="223.7">P$1</text>
<text x="167" y="224" transform="rotate(-90 167 224)">MOSI1</text>
<text x="170" y="224" transform="rotate(-90 170 224)">MISO1</text>
<text x="173.1" y="224" transform="rotate(-90 173.1 224)">CLK1</text>
<text x="176.1" y="224" transform="rotate(-90 176.1 224)">Y5</text>
<text x="179.2" y="224" transform="rotate(-90 179.2 224)">Y1</text>
<text x="185.2" y="224" transform="rotate(-90 185.2 224)">SIM_VCC</text>
<text x="188.3" y="224" transform="rotate(-90 188.3 224)">SIM_RST</text>
<text x="191.3" y="224" transform="rotate(-90 191.3 224)">SIM_DATA</text>
<text x="194.4" y="224" transform="rotate(-90 194.4 224)">SIM_CLK</text>
<text x="200.5" y="224" transform="rotate(-90 200.5 224)">GND</text>
<text x="203.5" y="224" transform="rotate(-90 203.5 224)">GND</text>
<text x="206.6" y="224" transform="rotate(-90 206.6 224)">GND</text>
<text x="209.6" y="224" transform="rotate(-90 209.6 224)">GND</text>
<text x="212.7" y="224" transform="rotate(-90 212.7 224)">GND</text>
<text x="215.7" y="224" transform="rotate(-90 215.7 224)">GND</text>
<text x="165.6" y="230.2" transform="rotate(-90 165.6 230.2)">96</text>
<text x="168.7" y="230.2" transform="rotate(-90 168.7 230.2)">97</text>
<text x="171.7" y="230.2" transform="rotate(-90 171.7 230.2)">98</text>
<text x="174.8" y="230.2" transform="rotate(-90 174.8 230.2)">99</text>
<text x="177.8" y="231.6" transform="rotate(-90 177.8 231.6)">100</text>
<text x="183.9" y="231.6" transform="rotate(-90 183.9 231.6)">101</text>
<text x="187" y="231.6" transform="rotate(-90 187 231.6)">102</text>
<text x="190" y="231.6" transform="rotate(-90 190 231.6)">103</text>
<text x="193" y="231.6" transform="rotate(-90 193 231.6)">104</text>
<text x="199.1" y="231.6" transform="rotate(-90 199.1 231.6)">105</text>
<text x="202.2" y="231.6" transform="rotate(-90 202.2 231.6)">106</text>
<text x="205.2" y="231.6" transform="rotate(-90 205.2 231.6)">107</text>
<text x="208.3" y="231.6" transform="rotate(-90 208.3 231.6)">108</text>
<text x="211.3" y="231.6" transform="rotate(-90 211.3 231.6)">109</text>
<text x="214.4" y="231.4" transform="rotate(-90 214.4 231.4)">110</text>
</g>
<g font-size="2.1" fill="#808080">
<text x="100.5" y="39.4">TS-1185A-020</text>
<text x="107.2" y="41.3">BUTTON</text>
<text x="100.2" y="57.7">TS-1185A-020</text>
<text x="105.7" y="59.5">BUTTON1</text>
<text x="249.4" y="56.1" transform="rotate(-90 249.4 56.1)">C5</text>
<text x="255.6" y="56.1" transform="rotate(-90 255.6 56.1)">C6</text>
<text x="261.3" y="56.1" transform="rotate(-90 261.3 56.1)">C7</text>
<text x="249.4" y="64.5" transform="rotate(-90 249.4 64.5)">0.1uF</text>
<text x="255.6" y="64.5" transform="rotate(-90 255.6 64.5)">0.</text>
<text x="255.6" y="62.7" transform="rotate(-90 255.6 62.7)">1uF</text>
<text x="261.3" y="64.5" transform="rotate(-90 261.3 64.5)">0.</text>
<text x="261.3" y="62.7" transform="rotate(-90 261.3 62.7)">1uF</text>
<text x="100" y="76">TS-1185A-020</text>
<text x="105.5" y="77.8">BUTTON2</text>
<text x="295.1" y="90.1" transform="rotate(-90 295.1 90.1)">82pF</text>
<text x="303.7" y="90.7" transform="rotate(-90 303.7 90.7)">82pF</text>
<text x="295.3" y="98.9" transform="rotate(-90 295.3 98.9)">C33</text>
<text x="302.3" y="98.7" transform="rotate(-90 302.3 98.7)">C34</text>
<text x="120.2" y="121.8" transform="rotate(-90 120.2 121.8)">C27</text>
<text x="265.9" y="120.2" transform="rotate(-90 265.9 120.2)">NC</text>
<text x="270.1" y="120.2" transform="rotate(-90 270.1 120.2)">NC</text>
<text x="120.2" y="130.2" transform="rotate(-90 120.2 130.2)">1uF</text>
<text x="266" y="130.7" transform="rotate(-90 266 130.7)">C52</text>
<text x="270.3" y="130.7" transform="rotate(-90 270.3 130.7)">C53</text>
<text x="140.3" y="136.4" transform="rotate(-90 140.3 136.4)">C1</text>
<text x="140.3" y="144.8" transform="rotate(-90 140.3 144.8)">0.1uF</text>
<text x="294" y="165.2" transform="rotate(-90 294 165.2)">C16</text>
<text x="319.2" y="164" transform="rotate(-90 319.2 164)">33pF</text>
<text x="326.8" y="164" transform="rotate(-90 326.8 164)">33pF</text>
<text x="332.6" y="163.8" transform="rotate(-90 332.6 163.8)">33pF</text>
<text x="294" y="173.6" transform="rotate(-90 294 173.6)">100nF</text>
<text x="319.2" y="171.4" transform="rotate(-90 319.2 171.4)">C13</text>
<text x="326.8" y="171.4" transform="rotate(-90 326.8 171.4)">C14</text>
<text x="332.6" y="171.3" transform="rotate(-90 332.6 171.3)">C15</text>
<text x="106.9" y="213.4">XC6504A3319R</text>
<text x="124.5" y="213.4">U12</text>
<text x="84.6" y="227.9">0.1uF C45</text>
<text x="151.3" y="238.9" transform="rotate(-90 151.3 238.9)">0.1uF C44</text>
</g>
<text font-size="1.7" fill="#808080" x="121.1" y="120.8">9V，Ihold=200mA, Itrip=500mA</text>
</svg>
